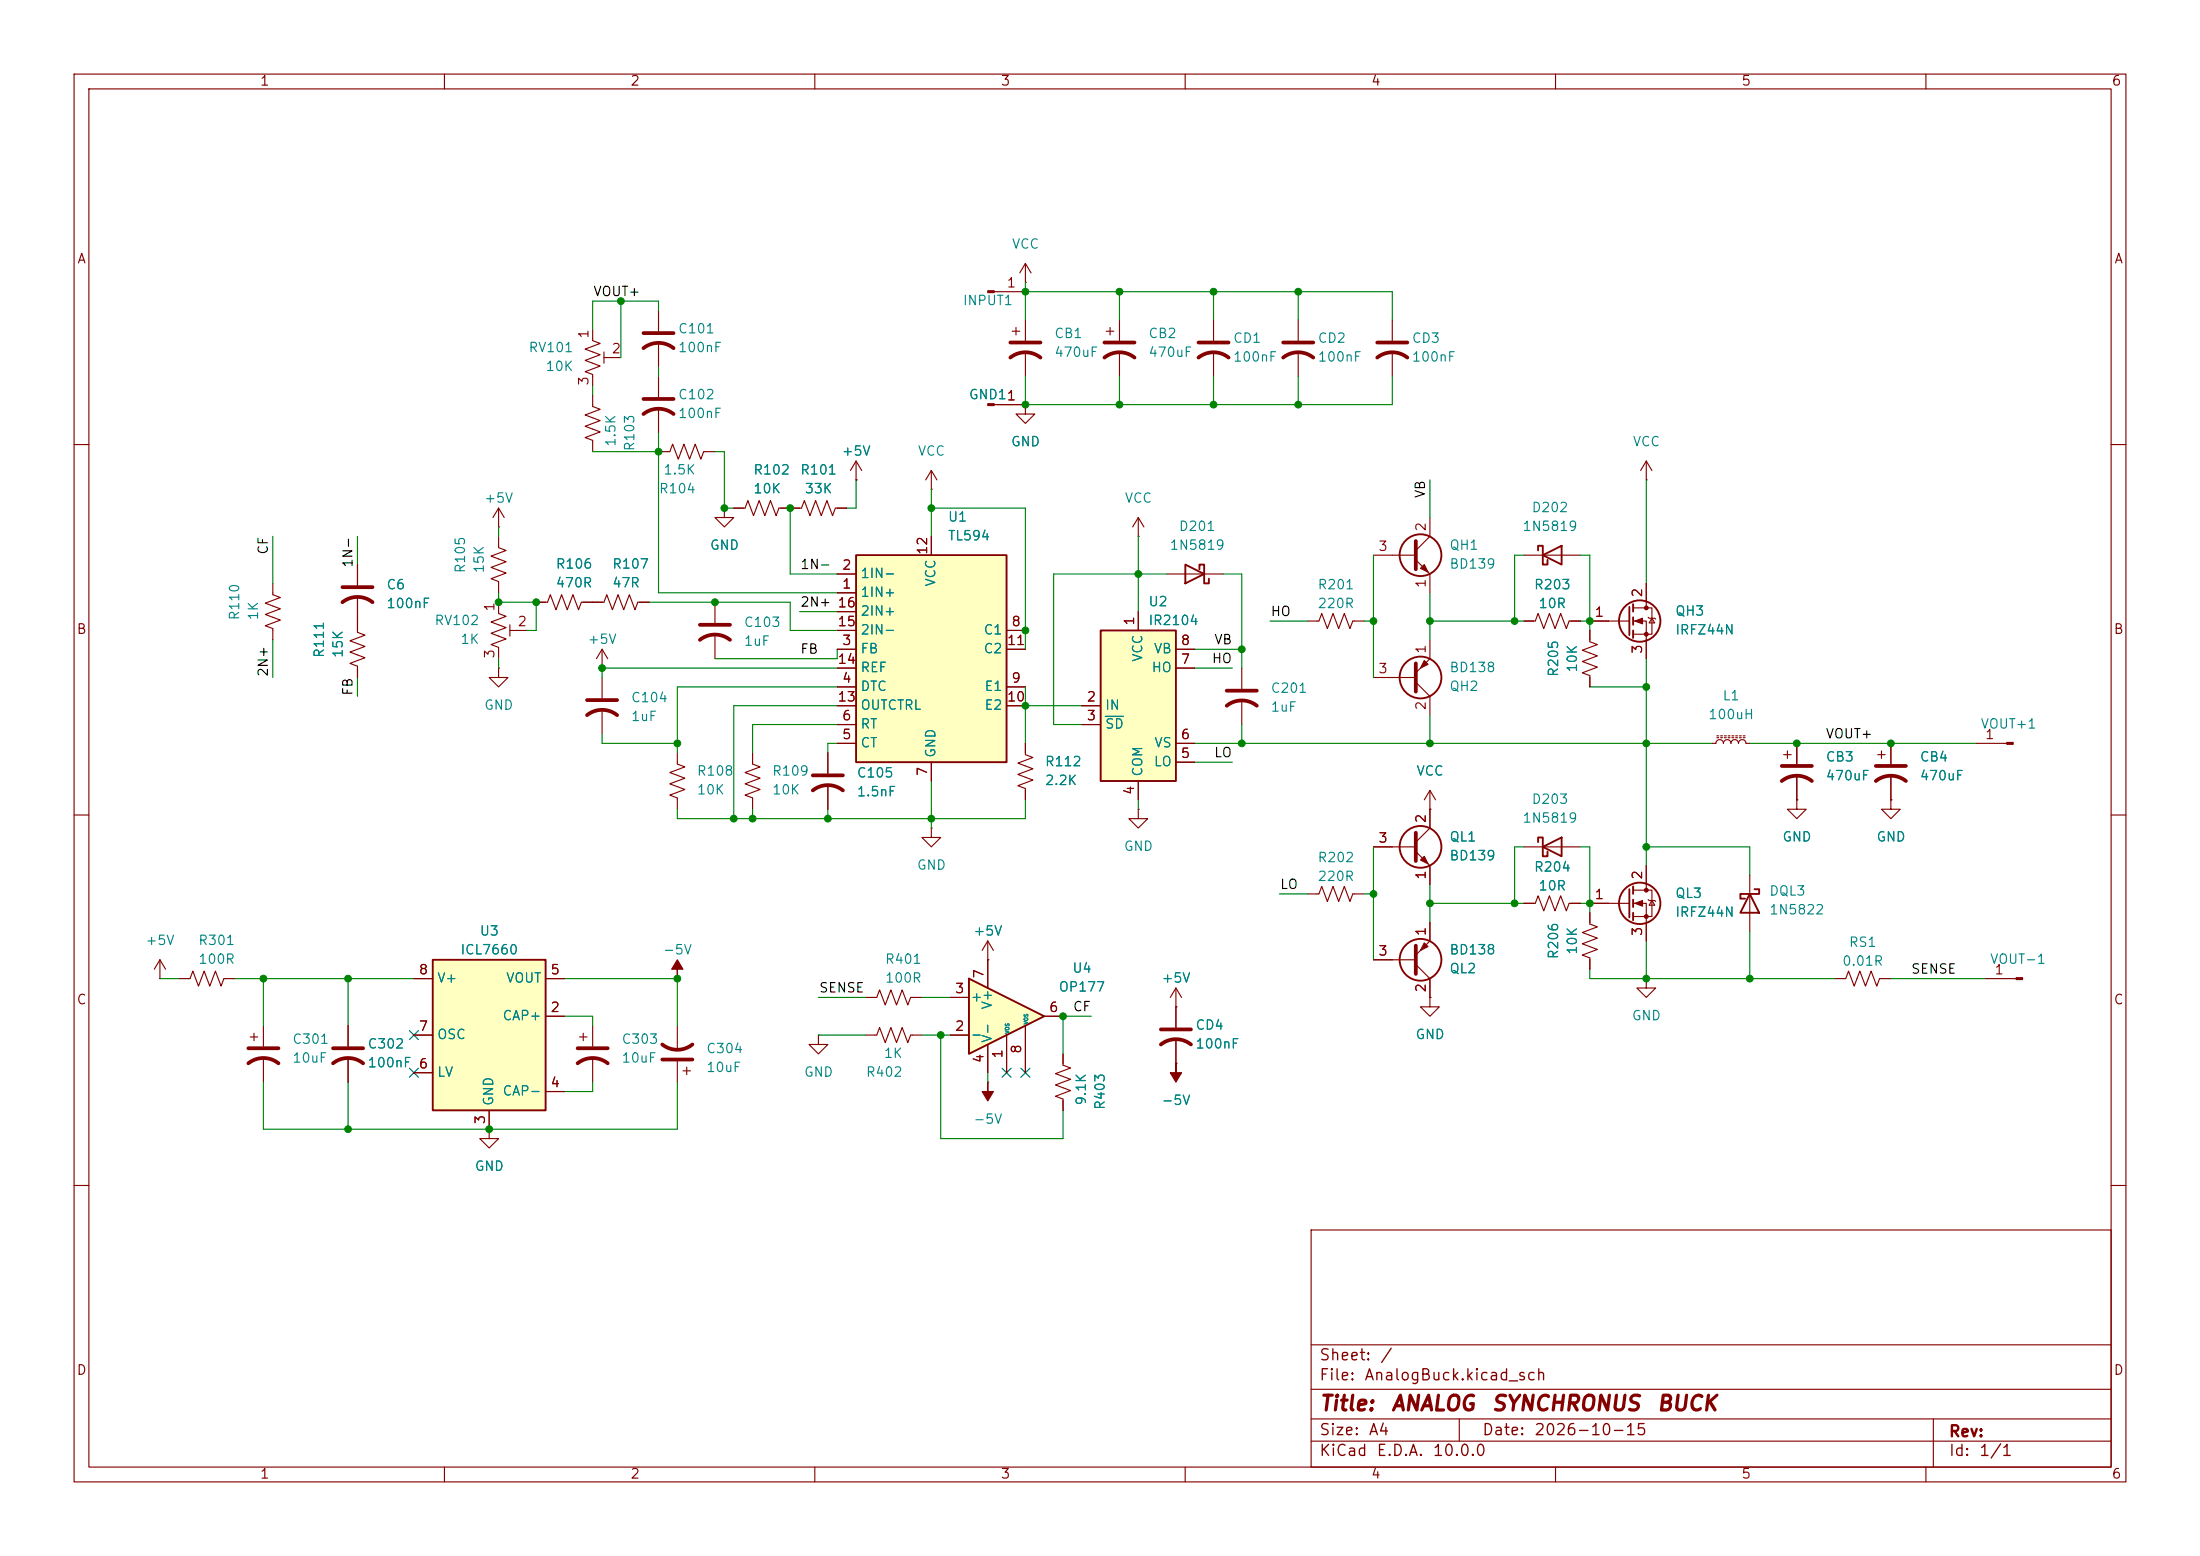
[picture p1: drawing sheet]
<svg xmlns="http://www.w3.org/2000/svg" width="297mm" height="210mm" viewBox="0 0 297 210" stroke-linecap="round" stroke-linejoin="round" font-family="sans-serif">
<g fill="none" stroke="#840000" stroke-width=".15">
<path d="M10 10h277v190h-277zM12 12h273v186h-273zM60 10v2M110 10v2M160 10v2M210 10v2M260 10v2M134.2 39.4h4.2M138.4 38.1h.1M138.4 35.6v2.5M138.4 35.6l-.7 1.2M138.4 35.6l.8 1.2"/>
<path d="M134.2 54.6h4.2M136.7 44.7h1M137.2 44.2v1M138.4 54.6v1.3h1.3l-1.3 1.3-1.2-1.3h1.2M138.4 54.6h.1M138.4 43.2v2.8M138.4 47.5v3.3M149.4 44.7h1M149.9 44.2v1M151.1 43.2v2.8M151.1 47.5v3.3M163.8 43.2v2.8"/>
<path d="M163.8 47.5v3.3M175.3 43.2v2.8M175.3 47.5v3.3M188 43.2v2.8M188 47.5v3.3M10 60h2M99.1 68.6h1.5l.4-1 .7 2 .8-2 .8 2 .7-2 .8 2 .4-1h3l.4-1 .7 2 .8-2 .8 2 .7-2 .8 2 .4-1h1.5M153.7 72.4h.1M153.7 69.9l-.8 1.2M153.7 69.9l.7 1.2M153.7 69.9v2.5M157.5 77.5h7.6"/>
<path d="M285 60h2M167.6 90.2v2.8M167.6 94.5v3.3M10 110h2M266.7 100.3h4.2M285 110h2M110.5 139.7v1.3h1.3l-1.3 1.2-1.3-1.2h1.3M110.5 139.7h.1M116.8 139.7h1.6l.3-1 .8 2 .8-2 .7 2 .8-2 .8 2 .3-1h1.6M116.8 134.6h1.6l.3-1 .8 2 .8-2 .7 2 .8-2 .8 2 .3-1h1.6M133.3 146.1h.1M143.5 142.2v1.6l1 .3-2 .8 2 .8-2 .7 2 .8-2 .8 1 .3v1.6"/>
<path d="M10 160h2M177 166h108v32h-108zM285 160h2M60 198v2M110 198v2M160 198v2M177 194.5h108M177 191.5h108M177 187.5h108M177 181.5h108M197 191.5v3M210 198v2"/>
<path d="M260 198v2M261 191.5v6.5"/>
</g>
<g fill="#840000" stroke="#840000" stroke-width=".15">
<path d="M270.9 100.2h.9v.3h-.9z"/>
<path d="M133.3 54.5h.9v.2h-.9z"/>
<path d="M133.3 39.2h.9v.3h-.9z"/>
<path d="M133.3 146.1v1.2h.8l-.8 1.3-.7-1.3h.7z"/>
</g>
<path d="M136.4 48.3a3.3 3.3 0 0 1 4.1 0M136.4 46.2h4.1M149.1 48.3a3.3 3.3 0 0 1 4.1 0M149.1 46.2h4.1M161.8 48.3a3.3 3.3 0 0 1 4.1 0M161.8 46.2h4.1M173.2 48.3a3.3 3.3 0 0 1 4.1 0M173.2 46.2h4.1M185.9 48.3a3.3 3.3 0 0 1 4.1 0M185.9 46.2h4.1M165.6 95.3a3.3 3.3 0 0 1 4.1 0M165.6 93.2h4.1" fill="none" stroke="#840000" stroke-width=".51"/>
<path d="M160 76.2l2.6 1.3-2.6 1.2zM161.9 76.8v-.6h.7v2.5h.6v-.6" fill="none" stroke="#840000" stroke-width=".25"/>
<path d="M130.8 132.1l10.2 5.1-10.2 5z" fill="#ffffc2"/>
<g fill="none" stroke="#840000" stroke-width=".25">
<path d="M207.6 74.3v-.6h.7v2.5h.6v-.6M208.3 74.9l2.5-1.2v2.5zM220 81.9v3.8M220.5 81.5v1.1M220.5 83.3v1M220.5 85.1v1M130.8 132.1l10.2 5.1-10.2 5z"/>
<circle cx="191.8" cy="74.9" r="2.82"/>
<circle cx="191.8" cy="91.4" r="2.82"/>
<circle cx="221.4" cy="83.8" r="2.79"/>
<circle cx="191.8" cy="129.5" r="2.82"/>
</g>
<g fill="none" stroke="#840000" stroke-width=".15">
<path d="M36.8 78.7v1.6l1 .3-2 .8 2 .8-2 .7 2 .8-2 .8 1 .3v1.6M48.3 76.2v2.8M67.3 71.1h.1M67.3 72.4v1.5l1 .4-2 .8 2 .7-2 .8 2 .7-2 .8 1 .4v1.5M67.3 68.6v2.5M67.3 68.6l-.8 1.3M67.3 68.6l.8 1.3M185.4 74.9h5.7M191.1 75.6l1.9 1.9v2.5M193 69.9v2.5l-1.9 1.9M205.7 74.9h7.7M222.2 64.8h.1"/>
<path d="M222.2 62.2l-.7 1.3M222.2 62.2l.8 1.3M222.2 62.2v2.6M222.2 78.7v3.3M48.3 80.5v4.8l1 .4-2.1 .8 2.1 .7-2.1 .8 2.1 .8-2.1 .7 1.1 .4v1.5M67.3 90.2v1.2h1.3l-1.3 1.3-1.3-1.3h1.3M67.3 90.2h.1M67.3 81.3v1.5l1 .4-2 .7 2 .8-2 .8 2 .7-2 .8 1 .4v1.5M68.8 84.3v1.6M68.8 85.1h2.3M176.5 83.8h1.6l.3-1 .8 2 .8-2 .7 2 .8-2 .7 2 .4-1h1.5M185.4 91.4h5.7"/>
<path d="M191.1 92.1l1.9 1.9v2.5M193 86.4v2.5l-1.9 1.9M205.7 83.8h1.6l.3-1 .8 2 .8-2 .7 2 .8-2 .8 2 .3-1h1.6M214.6 85.1v1.5l1 .4-2 .8 2 .7-2 .8 2 .7-2 .8 1 .4v1.5M214.6 83.8h5.4M220.5 82h2.5v3.6h-2.5M220.5 83.8h1.7v5.1M222.5 83.3l.1 .1h.8l.1 .2M223 83.4l.4 .7h-.8zM231.8 99.6h.2M231.8 99.3h.2M232.3 99.6h.2"/>
<path d="M232.3 99.3h.2M232.8 99.6h.2M232.8 99.3h.2M233.3 99.6h.3M233.3 99.3h.3M233.8 99.6h.3M233.8 99.3h.3M234.3 99.6h.3M234.3 99.3h.3M234.8 99.6h.3M234.8 99.3h.3M235.3 99.6h.3"/>
<path d="M235.3 99.3h.3M111.8 101.6v2.8M111.8 105.9v3.3M125.7 111.8v1.2h1.3l-1.3 1.3-1.2-1.3h1.2M125.7 111.8h.1M138.4 100.3v1.6l1 .3-2 .8 2 .8-2 .7 2 .8-2 .7 1 .4v1.6M153.7 109.2v1.3h1.2l-1.2 1.3-1.3-1.3h1.3M153.7 109.2h.1M193 109.2h.1M193 106.7v2.5M193 106.7l-.7 1.3M193 106.7l.8 1.3"/>
<path d="M231.1 100.3h.5a.51 .51 0 0 1 .6-.5 .51 .51 0 0 1 .5 .5 .51 .51 0 0 1 .5-.5 .51 .51 0 0 1 .5 .5 .51 .51 0 0 1 .5-.5 .51 .51 0 0 1 .5 .5 .51 .51 0 0 1 .5-.5 .51 .51 0 0 1 .5 .5h.5M21.6 132.1h.1M21.6 129.5l-.8 1.3M21.6 129.5l.8 1.3M21.6 129.5v2.6M24.1 132.1h1.6l.3-1 .8 2 .8-2 .7 2 .8-2 .7 2 .4-1h1.5M33.8 140h1M34.3 139.4v1.1M35.6 138.4v2.8M47 138.4v2.8M78.2 140h1M78.7 139.4v1.1"/>
<path d="M80 138.4v2.8M91.4 132.1h.1M91.4 138.4v3.3M128.3 139.7h2.5M128.3 134.6h2.5M133.3 129.5h.1M133.3 127v6.4M133.3 127l-.7 1.3M133.3 127l.8 1.3M135.9 139.7v5.1M138.4 138.4v6.4M141 137.2h2.5"/>
<path d="M176.5 120.7h1.6l.3-1.1 .8 2.1 .8-2.1 .7 2.1 .8-2.1 .7 2.1 .4-1h1.5M185.4 129.5h5.7M191.1 130.2l1.9 1.9v2.5M193 134.6v1.3h1.3l-1.3 1.3-1.2-1.3h1.2M193 134.6h.1M193 124.5v2.5l-1.9 1.9M205.7 121.9h1.6l.3-1 .8 2 .8-2 .7 2 .8-2 .8 2 .3-1h1.6M35.6 142.7v3.4M47 142.7v3.4M66 152.4v1.3h1.3l-1.3 1.2-1.2-1.2h1.2M66 152.4h.1M80 142.7v3.4"/>
<path d="M91.4 143.3v2.8M92.2 144.5h1M92.7 144v1M133.3 141v3.8"/>
</g>
<g fill="none" stroke="#840000" stroke-width=".51">
<path d="M46.2 79.2h4.1M191.1 73v3.8M46.2 81.3a3.3 3.3 0 0 1 4.1 0M191.1 89.5v3.8M109.7 106.7a3.3 3.3 0 0 1 4.1 0M109.7 104.6h4.1M191.1 127.6v3.8M33.5 143.5a3.3 3.3 0 0 1 4.1 0M33.5 141.5h4.1M45 143.5a3.3 3.3 0 0 1 4 0M45 141.5h4M78 143.5a3.3 3.3 0 0 1 4 0"/>
<path d="M78 141.5h4M89.4 141a3.3 3.3 0 0 0 4.1 0M89.4 143h4.1"/>
</g>
<g fill="#840000" stroke="#840000" stroke-width=".15">
<path d="M192.3 89.2l.5 .5-1 .5z"/>
<path d="M191.8 76.7l.5-.5 .5 1z"/>
<path d="M220.7 83.8l1-.4v.8z"/>
<path d="M91.4 129.5l.8 1.3h-.8v1.3v-1.3h-.7z"/>
<path d="M192.3 127.3l.5 .5-1 .5z"/>
<circle cx="222.2" cy="82" r=".25"/>
<circle cx="222.2" cy="85.6" r=".25"/>
</g>
<path d="M58.4 129.5h15.3v20.4h-15.3z" fill="#ffffc2"/>
<path d="M58.4 129.5h15.3v20.4h-15.3z" fill="none" stroke="#840000" stroke-width=".25"/>
<path d="M55.9 132.1h2.5M55.9 139.7h2.5M73.7 137.2h2.5M73.7 132.1h2.5M55.9 144.8h2.5M66 149.9v2.5M73.7 147.3h2.5" fill="none" stroke="#840000" stroke-width=".15"/>
<path d="M115.6 74.9h20.3v28h-20.3z" fill="#ffffc2"/>
<path d="M115.6 74.9h20.3v28h-20.3zM207.6 113.7v-.7h.7v2.6h.6v-.7M208.3 114.3l2.5-1.3v2.6z" fill="none" stroke="#840000" stroke-width=".25"/>
<g fill="none" stroke="#840000" stroke-width=".15">
<path d="M113 77.5h2.6M125.7 72.4v2.5M81.3 90.2h.1M81.3 87.6l-.8 1.3M81.3 87.6l.7 1.3M81.3 87.6v2.6M81.3 91.4v2.8M81.3 95.8v3.3M96.5 81.3v2.8M96.5 85.6v3.3M113 80h2.6M113 87.6h2.6"/>
<path d="M113 92.7h2.6M113 97.8h2.6M113 85.1h2.6M113 95.3h2.6M113 90.2h2.6M113 82.6h2.6M135.9 87.6h2.5M135.9 92.7h2.5M135.9 85.1h2.5M135.9 95.3h2.5M91.4 101.6v1.5l1.1 .4-2.1 .8 2.1 .7-2.1 .8 2.1 .8-2.1 .7 1 .4v1.5M101.6 101.6v1.5l1 .4-2 .8 2 .7-2 .8 2 .8-2 .7 1 .4v1.5"/>
<path d="M113 100.3h2.6M125.7 102.9v2.5M205.7 114.3h7.7M214.6 123.2v1.5l1 .4-2 .8 2 .7-2 .8 2 .7-2 .8 1 .4v1.5M222.2 132.1v1.3h1.3l-1.3 1.2-1.2-1.2h1.2M222.2 132.1h.1"/>
</g>
<path d="M79.2 96.5a3.3 3.3 0 0 1 4.1 0M79.2 94.5h4.1M94.5 86.4a3.3 3.3 0 0 1 4.1 0M94.5 84.3h4.1" fill="none" stroke="#840000" stroke-width=".51"/>
<path d="M148.6 85.1h10.1v20.3h-10.1z" fill="#ffffc2"/>
<g fill="none" stroke="#840000" stroke-width=".25">
<path d="M148.6 85.1h10.1v20.3h-10.1zM220.5 119.6v1.1M220 120v3.8M220.5 121.4v1M220.5 123.2v1M236.2 120.7l1.3 2.5h-2.6zM236.9 120h.6v.7h-2.6v.6h.7"/>
<circle cx="191.8" cy="114.3" r="2.82"/>
<circle cx="221.4" cy="121.9" r="2.79"/>
</g>
<g fill="none" stroke="#840000" stroke-width=".15">
<path d="M80 44.5v1.5l1 .4-2 .7 2 .8-2 .7 2 .8-2 .8 1 .3v1.6M80 53.3v1.6l1 .3-2 .8 2 .8-2 .7 2 .8-2 .8 1 .3v1.6M81.5 47.5v1.5M81.5 48.3h2.3M88.9 41.9v2.8M88.9 46.2v3.3M88.9 50.8v2.8M88.9 55.1v3.3M134.6 54.6h3.8M138.4 54.6h.1M48.3 76.2v2.8M88.9 61h1.5l.4-1.1 .8 2.1 .7-2.1 .8 2.1 .8-2.1 .7 2.1 .4-1h1.5"/>
<path d="M97.8 68.6v1.3h1.3l-1.3 1.2-1.3-1.2h1.3M97.8 68.6h.1M99.1 68.6h1.2M105.4 68.6h2.5M113 68.6h1.3M113 77.5h2.6M115.6 64.8h.1M115.6 62.2l-.8 1.3M115.6 62.2l.7 1.3M115.6 62.2v2.6M125.7 66h.1M125.7 63.5l-.7 1.3"/>
<path d="M125.7 63.5l.8 1.3M125.7 63.5v2.5M125.7 72.4v2.5M222.2 78.7v2.6M48.3 80.5v4.6M48.3 90.2v1.2M72.4 81.3h1.5l.4-1 .8 2 .7-2 .8 2 .7-2 .8 2 .4-1h3l.4-1 .8 2 .7-2 .8 2 .8-2 .7 2 .4-1h1.5M113 95.3h2.6M113 97.8h2.6M113 90.2h2.6M113 87.6h2.6M113 80h2.6"/>
<path d="M113 92.7h2.6M113 85.1h2.6M113 82.6h2.6M135.9 95.3h2.5M135.9 87.6h2.5M135.9 92.7h2.5M135.9 85.1h2.5M146 95.3h2.6M146 97.8h2.6M153.7 82.6v2.5M158.7 90.2h2.6M158.7 87.6h2.6"/>
<path d="M205.7 83.8h1.3M212.1 83.8h1.3M214.6 83.8h2.6M214.6 85.1v1.3M214.6 91.4v1.3M222.2 86.4v2.5M111.8 101.6v2.8M111.8 105.9v3.3M113 100.3h2.6M125.7 102.9v2.5M138.4 100.3v1.3M138.4 106.7v1.3"/>
<path d="M153.7 105.4v2.6M158.7 102.9h2.6M158.7 100.3h2.6M185.4 114.3h5.7M191.1 114.9l1.9 1.9v2.6M193 109.2h.1M193 109.2v2.6l-1.9 1.9M222.2 116.8v3.3M236.2 118.1v7.6M240.8 101.9h1M241.3 101.3v1.1M242.6 108v1.2h1.2l-1.2 1.3-1.3-1.3h1.3"/>
<path d="M242.6 108h.1M242.6 100.3v2.8M242.6 104.6v3.4M253.5 101.9h1M254 101.3v1.1M255.3 108v1.2h1.2l-1.2 1.3-1.3-1.3h1.3M255.3 108h.1M255.3 100.3v2.8M255.3 104.6v3.4M47 138.4v2.8M55.9 132.1h2.5M55.9 139.7h2.5"/>
<path d="M73.7 132.1h2.5M73.7 137.2h2.5M128.3 139.7h2.5M128.3 134.6h2.5M133.3 129.5h.1M133.3 129.5v3.9M135.9 139.7v5.1M138.4 138.4v6.4M141 137.2h2.5M158.7 135.9h.1M158.7 133.4l-.7 1.2M158.7 133.4l.8 1.2"/>
<path d="M158.7 133.4v5.3M185.4 129.5h2.6M193 134.6h.1M193 124.5v2.5M193 132.1v2.5M205.7 121.9h1.3M212.1 121.9h1.3M214.6 121.9h5.4M214.6 123.2v1.3M214.6 129.5v1.3M220.5 120.1h2.5v3.6h-2.5M220.5 121.9h1.7v5.1"/>
<path d="M222.5 121.4l.1 .1h.8l.1 .2M223 121.5l.4 .7h-.8zM247.6 132.1h1.6l.4-1 .7 2 .8-2 .7 2 .8-2 .8 2 .3-1h1.6M268 132.1h4.2M47 142.7v3.4M55.9 144.8h2.5M66 152.4h.1M66 149.9v2.5M73.7 147.3h2.5M133.3 141v3.8M143.5 142.2v1.3M143.5 148.6v1.3"/>
<path d="M158.7 143.5h.1M158.7 140.2v3.3"/>
</g>
<path d="M149.2 96.7h2.5" fill="none" stroke="#008484" stroke-width=".15"/>
<g fill="#840000" stroke="#840000" stroke-width=".15">
<path d="M220.7 121.9l1-.4v.8z"/>
<path d="M158.7 143.5v1.3h.8l-.8 1.3-.7-1.3h.7z"/>
<path d="M272.2 132h.8v.2h-.8z"/>
<path d="M191.8 116.1l.5-.5 .5 1z"/>
<circle cx="222.2" cy="120.1" r=".25"/>
<circle cx="222.2" cy="123.7" r=".25"/>
</g>
<path d="M86.9 47a3.3 3.3 0 0 1 4 0M86.9 55.9a3.3 3.3 0 0 1 4 0M86.9 45h4M86.9 53.8h4M191.1 112.4v3.8M240.5 105.4a3.3 3.3 0 0 1 4.1 0M240.5 103.4h4.1M253.2 105.4a3.3 3.3 0 0 1 4.1 0M253.2 103.4h4.1M156.7 138.9h4.1M156.7 141a3.3 3.3 0 0 1 4.1 0" fill="none" stroke="#840000" stroke-width=".51"/>
<g fill="none" stroke="#008400" stroke-width=".15">
<path d="M138.4 39.4h49.6v3.8M138.4 38.1v5.1M151.1 39.4v3.8M163.8 39.4v3.8M175.3 39.4v3.8M80 52.1v1.2M83.8 40.6v7.7M88.9 58.4v21.6h24.1M88.9 41.9v-1.3h-8.9v3.9M88.9 49.5v1.3M138.4 50.8v3.8h49.6v-3.8M151.1 50.8v3.8"/>
<path d="M163.8 50.8v3.8M175.3 50.8v3.8M36.8 72.4v6.3M48.3 72.4v3.8M67.3 71.1v1.3M80 61h8.9M96.5 61h1.3v7.6h1.3M106.7 68.6v8.9h6.3M115.6 64.8v3.8h-1.3M125.7 66v6.4M125.7 68.6h12.7v19M153.7 72.4v10.2"/>
<path d="M157.5 77.5h-15.3v20.3h3.8M165.1 77.5h2.5v12.7M185.4 74.9v16.5M193 64.8v5.1M205.7 74.9h-1.2v8.9M213.4 74.9h1.2v10.2M222.2 64.8v13.9M36.8 86.4v5M48.3 91.4v2.6M67.3 80v1.3h5.1v3.8h-1.3M67.3 88.9v1.3M81.3 99.1v1.2h10.1"/>
<path d="M87.6 81.3h19.1v3.8h6.3M107.9 82.6h5.1M113 90.2h-31.7v1.2M113 97.8h-11.4v3.8M113 92.7h-21.6v8.9M113 87.6v1.3h-16.5M113 95.3h-13.9v15.2M138.4 95.3h7.6M138.4 92.7v7.6M161.3 87.6h6.3M161.3 90.2h5.1M167.6 97.8v2.5"/>
<path d="M171.4 83.8h5.1M184.1 83.8h1.3M193 80v6.4M193 96.5v3.8M193 83.8h12.7M213.4 83.8h1.2M214.6 92.7h7.6M222.2 88.9v27.9M101.6 109.2v1.3M111.8 109.2v1.3M113 100.3h-1.2v1.3M125.7 105.4v6.4"/>
<path d="M138.4 108v2.5h-47v-1.3M153.7 108v1.2M161.3 100.3h69.8M161.3 102.9h5.1M185.4 114.3v15.2M193 119.4v5.1M205.7 114.3h-1.2v7.6M213.4 114.3h1.2v8.9M222.2 114.3h14v3.8M236.2 100.3h30.5M21.6 132.1h2.5M31.7 132.1h24.2"/>
<path d="M35.6 132.1v6.3M47 132.1v6.3M76.2 137.2h3.8v1.2M76.2 132.1h15.2v6.3M110.5 139.7h6.3M110.5 134.6h6.3M124.5 139.7h3.8M124.5 134.6h3.8M127 139.7v14h16.5v-3.8M147.3 137.2h-3.8v5M172.7 120.7h3.8M184.1 120.7h1.3"/>
<path d="M193 121.9h12.7M213.4 121.9h1.2M214.6 130.8v1.3h33M222.2 127v5.1M236.2 125.7v6.4M255.3 132.1h12.7M35.6 146.1v6.3h55.8v-6.3M47 146.1v6.3M80 146.1v1.2h-3.8M133.3 144.8v1.3"/>
</g>
<path d="M55.3 139.1l1.2 1.2M56.5 139.1l-1.2 1.2M55.3 144.2l1.2 1.2M56.5 144.2l-1.2 1.2M135.3 144.2l1.2 1.2M136.5 144.2l-1.2 1.2M137.8 144.2l1.2 1.2M139 144.2l-1.2 1.2" fill="none" stroke="#000084" stroke-width=".15"/>
<g fill="#008400" stroke="#008400" stroke-width=".14">
<circle cx="175.3" cy="54.6" r=".46"/>
<circle cx="163.8" cy="54.6" r=".46"/>
<circle cx="175.3" cy="39.4" r=".46"/>
<circle cx="163.8" cy="39.4" r=".46"/>
<circle cx="151.1" cy="39.4" r=".46"/>
<circle cx="151.1" cy="54.6" r=".46"/>
<circle cx="193" cy="100.3" r=".46"/>
<circle cx="193" cy="83.8" r=".46"/>
<circle cx="185.4" cy="83.8" r=".46"/>
<circle cx="222.2" cy="92.7" r=".46"/>
<circle cx="222.2" cy="100.3" r=".46"/>
<circle cx="214.6" cy="83.8" r=".46"/>
<circle cx="204.5" cy="83.8" r=".46"/>
<circle cx="193" cy="121.9" r=".46"/>
<circle cx="204.5" cy="121.9" r=".46"/>
<circle cx="214.6" cy="121.9" r=".46"/>
<circle cx="222.2" cy="132.1" r=".46"/>
<circle cx="222.2" cy="114.3" r=".46"/>
<circle cx="236.2" cy="132.1" r=".46"/>
<circle cx="242.6" cy="100.3" r=".46"/>
<circle cx="185.4" cy="120.7" r=".46"/>
<circle cx="255.3" cy="100.3" r=".46"/>
<circle cx="153.7" cy="77.5" r=".46"/>
<circle cx="167.6" cy="87.6" r=".46"/>
<circle cx="167.6" cy="100.3" r=".46"/>
<circle cx="143.5" cy="137.2" r=".46"/>
<circle cx="88.9" cy="61" r=".46"/>
<circle cx="97.8" cy="68.6" r=".46"/>
<circle cx="83.8" cy="40.6" r=".46"/>
<circle cx="96.5" cy="81.3" r=".46"/>
<circle cx="91.4" cy="100.3" r=".46"/>
<circle cx="101.6" cy="110.5" r=".46"/>
<circle cx="99.1" cy="110.5" r=".46"/>
<circle cx="81.3" cy="90.2" r=".46"/>
<circle cx="138.4" cy="85.1" r=".46"/>
<circle cx="138.4" cy="95.3" r=".46"/>
<circle cx="66" cy="152.4" r=".46"/>
<circle cx="47" cy="152.4" r=".46"/>
<circle cx="47" cy="132.1" r=".46"/>
<circle cx="35.6" cy="132.1" r=".46"/>
<circle cx="91.4" cy="132.1" r=".46"/>
<circle cx="67.3" cy="81.3" r=".46"/>
<circle cx="72.4" cy="81.3" r=".46"/>
<circle cx="125.7" cy="110.5" r=".46"/>
<circle cx="111.8" cy="110.5" r=".46"/>
<circle cx="127" cy="139.7" r=".46"/>
<circle cx="138.4" cy="39.4" r=".46"/>
<circle cx="106.7" cy="68.6" r=".46"/>
<circle cx="138.4" cy="54.6" r=".46"/>
<circle cx="125.7" cy="68.6" r=".46"/>
</g>
<g font-size="2" fill="#840000">
<text x="178" y="190.9">Title:</text>
<text x="187.7" y="190.9">ANALOG</text>
<text x="201.2" y="190.9">SYNCHRONUS</text>
<text x="223.5" y="190.9">BUCK</text>
</g>
<g font-size="1.5" fill="#840000">
<text x="178" y="184">Sheet:</text>
<text x="186.2" y="184">/</text>
<text x="178" y="186.7">File:</text>
<text x="184.1" y="186.7">AnalogBuck.kicad_sch</text>
<text x="178" y="196.9">KiCad</text>
<text x="178" y="194.1">Size:</text>
<text x="184.7" y="194.1">A4</text>
<text x="185.7" y="196.9">E.D.A.</text>
<text x="193.3" y="196.9">10.0.0</text>
<text x="200" y="194.1">Date:</text>
<text x="207" y="194.1">2026-10-15</text>
<text x="263" y="194.3">Rev:</text>
<text x="263" y="196.9">Id:</text>
<text x="267.1" y="196.9">1/1</text>
</g>
<g font-size="1.3" fill="#840000">
<text x="35" y="11.9">1</text>
<text x="85" y="11.9">2</text>
<text x="135" y="11.9">3</text>
<text x="185" y="11.9">4</text>
<text x="235" y="11.9">5</text>
<text x="285" y="11.9">6</text>
<text x="10.3" y="35.9">A</text>
<text x="285.3" y="35.9">A</text>
<text x="135.8" y="39.1">1</text>
<text x="79.8" y="45.8" transform="rotate(-90 79.8 45.8)">1</text>
<text x="79.8" y="52.1" transform="rotate(-90 79.8 52.1)">3</text>
<text x="82.5" y="48">2</text>
<text x="192.8" y="71.8" transform="rotate(-90 192.8 71.8)">2</text>
<text x="113.6" y="77.2">2</text>
<text x="125.5" y="75" transform="rotate(-90 125.5 75)">12</text>
<text x="186" y="74.7">3</text>
<text x="67.1" y="82.6" transform="rotate(-90 67.1 82.6)">1</text>
<text x="113" y="82.3">16</text>
<text x="113.6" y="79.8">1</text>
<text x="192.8" y="79.4" transform="rotate(-90 192.8 79.4)">1</text>
<text x="215.2" y="83.6">1</text>
<text x="222" y="80.7" transform="rotate(-90 222 80.7)">2</text>
<text x="10.3" y="85.9">B</text>
<text x="67.1" y="89" transform="rotate(-90 67.1 89)">3</text>
<text x="69.8" y="84.8">2</text>
<text x="113" y="89.9">14</text>
<text x="113" y="84.8">15</text>
<text x="113.6" y="87.4">3</text>
<text x="135.8" y="87.4">11</text>
<text x="136.5" y="84.8">8</text>
<text x="153.4" y="84.5" transform="rotate(-90 153.4 84.5)">1</text>
<text x="159.3" y="89.9">7</text>
<text x="159.3" y="87.4">8</text>
<text x="192.8" y="88.3" transform="rotate(-90 192.8 88.3)">1</text>
<text x="222" y="88.3" transform="rotate(-90 222 88.3)">3</text>
<text x="285.3" y="85.9">B</text>
<text x="113" y="95">13</text>
<text x="113.6" y="92.5">4</text>
<text x="135.8" y="95">10</text>
<text x="136.5" y="92.5">9</text>
<text x="146.6" y="95">2</text>
<text x="186" y="91.2">3</text>
<text x="192.8" y="96" transform="rotate(-90 192.8 96)">2</text>
<text x="113.6" y="100.1">5</text>
<text x="113.6" y="97.5">6</text>
<text x="146.6" y="97.5">3</text>
<text x="159.3" y="100.1">6</text>
<text x="267.9" y="100.1">1</text>
<text x="125.5" y="104.8" transform="rotate(-90 125.5 104.8)">7</text>
<text x="153.4" y="107.4" transform="rotate(-90 153.4 107.4)">4</text>
<text x="159.3" y="102.6">5</text>
<text x="192.8" y="111.2" transform="rotate(-90 192.8 111.2)">2</text>
<text x="186" y="114">3</text>
<text x="192.8" y="118.8" transform="rotate(-90 192.8 118.8)">1</text>
<text x="222" y="118.8" transform="rotate(-90 222 118.8)">2</text>
<text x="215.2" y="121.7">1</text>
<text x="56.4" y="131.8">8</text>
<text x="74.2" y="131.8">5</text>
<text x="186" y="129.3">3</text>
<text x="192.8" y="126.4" transform="rotate(-90 192.8 126.4)">1</text>
<text x="222" y="126.4" transform="rotate(-90 222 126.4)">3</text>
<text x="269.2" y="131.8">1</text>
<text x="10.3" y="135.9">C</text>
<text x="74.2" y="136.9">2</text>
<text x="128.8" y="134.4">3</text>
<text x="133.1" y="132.2" transform="rotate(-90 133.1 132.2)">7</text>
<text x="141.5" y="136.9">6</text>
<text x="192.8" y="134.1" transform="rotate(-90 192.8 134.1)">2</text>
<text x="285.3" y="135.9">C</text>
<text x="56.4" y="139.4">7</text>
<text x="128.8" y="139.4">2</text>
<text x="133.1" y="143.6" transform="rotate(-90 133.1 143.6)">4</text>
<text x="135.6" y="142.9" transform="rotate(-90 135.6 142.9)">1</text>
<text x="138.2" y="142.3" transform="rotate(-90 138.2 142.3)">8</text>
<text x="56.4" y="144.5">6</text>
<text x="74.2" y="147.1">4</text>
<text x="65.8" y="151.8" transform="rotate(-90 65.8 151.8)">3</text>
<text x="10.3" y="185.9">D</text>
<text x="285.3" y="185.9">D</text>
<text x="35" y="199.9">1</text>
<text x="85" y="199.9">2</text>
<text x="135" y="199.9">3</text>
<text x="185" y="199.9">4</text>
<text x="235" y="199.9">5</text>
<text x="285" y="199.9">6</text>
</g>
<g font-size="1.3" fill="#008484">
<text x="136.5" y="33.9">VCC</text>
<text x="129.9" y="41.5">INPUT1</text>
<text x="71.3" y="47.9">RV101</text>
<text x="91.4" y="45.3">C101</text>
<text x="91.4" y="47.9">100nF</text>
<text x="142.2" y="45.9">CB1</text>
<text x="154.9" y="45.9">CB2</text>
<text x="166.4" y="46.6">CD1</text>
<text x="177.8" y="46.6">CD2</text>
<text x="190.5" y="46.6">CD3</text>
<text x="73.6" y="50.4">10K</text>
<text x="142.2" y="48.5">470uF</text>
<text x="154.9" y="48.5">470uF</text>
<text x="166.4" y="49.1">100nF</text>
<text x="177.8" y="49.1">100nF</text>
<text x="190.5" y="49.1">100nF</text>
<text x="91.4" y="54.2">C102</text>
<text x="91.4" y="56.7">100nF</text>
<text x="130.7" y="54.2">GND11</text>
<text x="83.4" y="60.4" transform="rotate(-90 83.4 60.4)">1.5K</text>
<text x="86" y="61" transform="rotate(-90 86 61)">R103</text>
<text x="89.5" y="64.4">1.5K</text>
<text x="101.6" y="64.4">R102</text>
<text x="107.9" y="64.4">R101</text>
<text x="113.5" y="61.8">+5V</text>
<text x="123.8" y="61.8">VCC</text>
<text x="136.4" y="60.6">GND</text>
<text x="220.3" y="60.6">VCC</text>
<text x="65.3" y="68.2">+5V</text>
<text x="88.9" y="66.9">R104</text>
<text x="101.6" y="66.9">10K</text>
<text x="108.5" y="66.9">33K</text>
<text x="127.9" y="70.7">U1</text>
<text x="151.8" y="68.2">VCC</text>
<text x="159.1" y="72">D201</text>
<text x="205.4" y="72">1N5819</text>
<text x="206.7" y="69.4">D202</text>
<text x="63.1" y="77.5" transform="rotate(-90 63.1 77.5)">R105</text>
<text x="65.6" y="77.5" transform="rotate(-90 65.6 77.5)">15K</text>
<text x="74.9" y="77.1">R106</text>
<text x="82.6" y="77.1">R107</text>
<text x="95.8" y="74.5">GND</text>
<text x="127.9" y="73.3">TL594</text>
<text x="157.8" y="74.5">1N5819</text>
<text x="195.6" y="74.5">QH1</text>
<text x="195.6" y="77.1">BD139</text>
<text x="32.6" y="83.8" transform="rotate(-90 32.6 83.8)">R110</text>
<text x="35.2" y="83.8" transform="rotate(-90 35.2 83.8)">1K</text>
<text x="52.1" y="79.9">C6</text>
<text x="52.1" y="82.4">100nF</text>
<text x="74.9" y="79.6">470R</text>
<text x="82.6" y="79.6">47R</text>
<text x="116.1" y="80.9">1IN+</text>
<text x="116.1" y="78.3">1IN-</text>
<text x="116.1" y="83.4">2IN+</text>
<text x="126.6" y="79.3" transform="rotate(-90 126.6 79.3)">VCC</text>
<text x="154.9" y="82.1">U2</text>
<text x="177.8" y="79.9">R201</text>
<text x="177.8" y="82.4">220R</text>
<text x="207" y="79.9">R203</text>
<text x="207.6" y="82.4">10R</text>
<text x="226.1" y="83.4">QH3</text>
<text x="44" y="88.9" transform="rotate(-90 44 88.9)">R111</text>
<text x="46.6" y="88.9" transform="rotate(-90 46.6 88.9)">15K</text>
<text x="58.6" y="84.7">RV102</text>
<text x="62.1" y="87.2">1K</text>
<text x="79.2" y="87.2">+5V</text>
<text x="100.3" y="84.9">C103</text>
<text x="100.3" y="87.5">1uF</text>
<text x="116.1" y="88.5">FB</text>
<text x="116.1" y="86">2IN-</text>
<text x="132.7" y="86">C1</text>
<text x="132.7" y="88.5">C2</text>
<text x="154.5" y="89.4" transform="rotate(-90 154.5 89.4)">VCC</text>
<text x="154.9" y="84.7">IR2104</text>
<text x="155.7" y="88.5">VB</text>
<text x="226.1" y="86">IRFZ44N</text>
<text x="85.1" y="95.1">C104</text>
<text x="116.1" y="93.6">DTC</text>
<text x="116.1" y="91">REF</text>
<text x="132.8" y="93.6">E1</text>
<text x="155.4" y="91">HO</text>
<text x="171.5" y="93.8">C201</text>
<text x="195.6" y="93.6">QH2</text>
<text x="195.6" y="91">BD138</text>
<text x="210.7" y="91.5" transform="rotate(-90 210.7 91.5)">R205</text>
<text x="213.2" y="90.8" transform="rotate(-90 213.2 90.8)">10K</text>
<text x="232.5" y="94.8">L1</text>
<text x="65.3" y="96.1">GND</text>
<text x="85.1" y="97.6">1uF</text>
<text x="116.1" y="101.2">CT</text>
<text x="116.1" y="98.7">RT</text>
<text x="116.1" y="96.1">OUTCTRL</text>
<text x="132.8" y="96.1">E2</text>
<text x="149.1" y="96.1">IN</text>
<text x="149.1" y="98.7">SD</text>
<text x="155.7" y="101.2">VS</text>
<text x="171.5" y="96.4">1uF</text>
<text x="230.5" y="97.4">100uH</text>
<text x="267.3" y="98.7">VOUT+1</text>
<text x="94" y="105">R108</text>
<text x="94" y="107.5">10K</text>
<text x="104.1" y="105">R109</text>
<text x="104.1" y="107.5">10K</text>
<text x="115.6" y="105.3">C105</text>
<text x="115.6" y="107.8">1.5nF</text>
<text x="126.6" y="102.4" transform="rotate(-90 126.6 102.4)">GND</text>
<text x="141" y="103.7">R112</text>
<text x="141" y="106.3">2.2K</text>
<text x="154.5" y="104.9" transform="rotate(-90 154.5 104.9)">COM</text>
<text x="155.7" y="103.7">LO</text>
<text x="191.1" y="105">VCC</text>
<text x="246.4" y="103.1">CB3</text>
<text x="246.4" y="105.6">470uF</text>
<text x="259.1" y="103.1">CB4</text>
<text x="259.1" y="105.6">470uF</text>
<text x="195.6" y="113.9">QL1</text>
<text x="205.4" y="111.4">1N5819</text>
<text x="206.7" y="108.8">D203</text>
<text x="240.5" y="113.9">GND</text>
<text x="253.2" y="113.9">GND</text>
<text x="123.7" y="117.7">GND</text>
<text x="151.6" y="115.2">GND</text>
<text x="177.8" y="116.7">R202</text>
<text x="177.8" y="119.2">220R</text>
<text x="195.6" y="116.4">BD139</text>
<text x="207" y="118">R204</text>
<text x="207.6" y="120.5">10R</text>
<text x="226.1" y="121.5">QL3</text>
<text x="226.1" y="124.1">IRFZ44N</text>
<text x="238.8" y="121.2">DQL3</text>
<text x="238.8" y="123.7">1N5822</text>
<text x="19.6" y="127.9">+5V</text>
<text x="26.7" y="127.9">R301</text>
<text x="26.7" y="130.4">100R</text>
<text x="62.1" y="129.1">ICL7660</text>
<text x="64.7" y="126.6">U3</text>
<text x="89.4" y="129.1">-5V</text>
<text x="119.4" y="130.4">R401</text>
<text x="131.3" y="126.6">+5V</text>
<text x="144.7" y="131.6">U4</text>
<text x="195.6" y="131.7">QL2</text>
<text x="195.6" y="129.1">BD138</text>
<text x="210.7" y="129.6" transform="rotate(-90 210.7 129.6)">R206</text>
<text x="213.2" y="128.9" transform="rotate(-90 213.2 128.9)">10K</text>
<text x="248.6" y="130.7">0.01R</text>
<text x="249.5" y="128.1">RS1</text>
<text x="268.6" y="130.4">VOUT-1</text>
<text x="58.9" y="132.9">V+</text>
<text x="68.2" y="132.9">VOUT</text>
<text x="119.4" y="132.9">100R</text>
<text x="130.9" y="135.5">+</text>
<text x="134.2" y="136.3" transform="rotate(-90 134.2 136.3)">V+</text>
<text x="142.8" y="134.1">OP177</text>
<text x="156.7" y="132.9">+5V</text>
<text x="39.4" y="141.2">C301</text>
<text x="39.4" y="143.7">10uF</text>
<text x="49.5" y="141.8">C302</text>
<text x="58.9" y="140.6">OSC</text>
<text x="67.7" y="138">CAP+</text>
<text x="83.8" y="141.2">C303</text>
<text x="83.8" y="143.7">10uF</text>
<text x="95.3" y="142.5">C304</text>
<text x="119.2" y="143.1">1K</text>
<text x="130.9" y="140.6">-</text>
<text x="134.2" y="140.8" transform="rotate(-90 134.2 140.8)">V-</text>
<text x="161.3" y="139.3">CD4</text>
<text x="161.3" y="141.8">100nF</text>
<text x="191" y="140.6">GND</text>
<text x="220.2" y="138">GND</text>
<text x="49.5" y="144.4">100nF</text>
<text x="58.9" y="145.6">LV</text>
<text x="66.9" y="149.4" transform="rotate(-90 66.9 149.4)">GND</text>
<text x="67.7" y="148.2">CAP-</text>
<text x="95.3" y="145">10uF</text>
<text x="108.5" y="145.6">GND</text>
<text x="116.8" y="145.6">R402</text>
<text x="146.9" y="149.3" transform="rotate(-90 146.9 149.3)">9.1K</text>
<text x="149.5" y="149.9" transform="rotate(-90 149.5 149.9)">R403</text>
<text x="156.7" y="149.5">-5V</text>
<text x="131.3" y="152">-5V</text>
<text x="64" y="158.3">GND</text>
</g>
<g font-size="1.3">
<text x="80" y="40.3">VOUT+</text>
<text x="192.7" y="67.3" transform="rotate(-90 192.7 67.3)">VB</text>
<text x="36.5" y="75" transform="rotate(-90 36.5 75)">CF</text>
<text x="47.9" y="76.7" transform="rotate(-90 47.9 76.7)">1N-</text>
<text x="107.9" y="77.1">1N-</text>
<text x="107.9" y="82.2">2N+</text>
<text x="171.4" y="83.5">HO</text>
<text x="107.9" y="88.6">FB</text>
<text x="163.5" y="89.8">HO</text>
<text x="163.8" y="87.3">VB</text>
<text x="36.5" y="91.4" transform="rotate(-90 36.5 91.4)">2N+</text>
<text x="47.9" y="94" transform="rotate(-90 47.9 94)">FB</text>
<text x="246.4" y="100">VOUT+</text>
<text x="163.8" y="102.5">LO</text>
<text x="172.7" y="120.3">LO</text>
<text x="257.9" y="131.7">SENSE</text>
<text x="110.5" y="134.3">SENSE</text>
<text x="144.8" y="136.8">CF</text>
</g>
<g font-size=".5" fill="#008484">
<text x="136.4" y="139.6" transform="rotate(-90 136.4 139.6)">VOS</text>
<text x="138.9" y="138.3" transform="rotate(-90 138.9 138.3)">VOS</text>
</g>
</svg>
